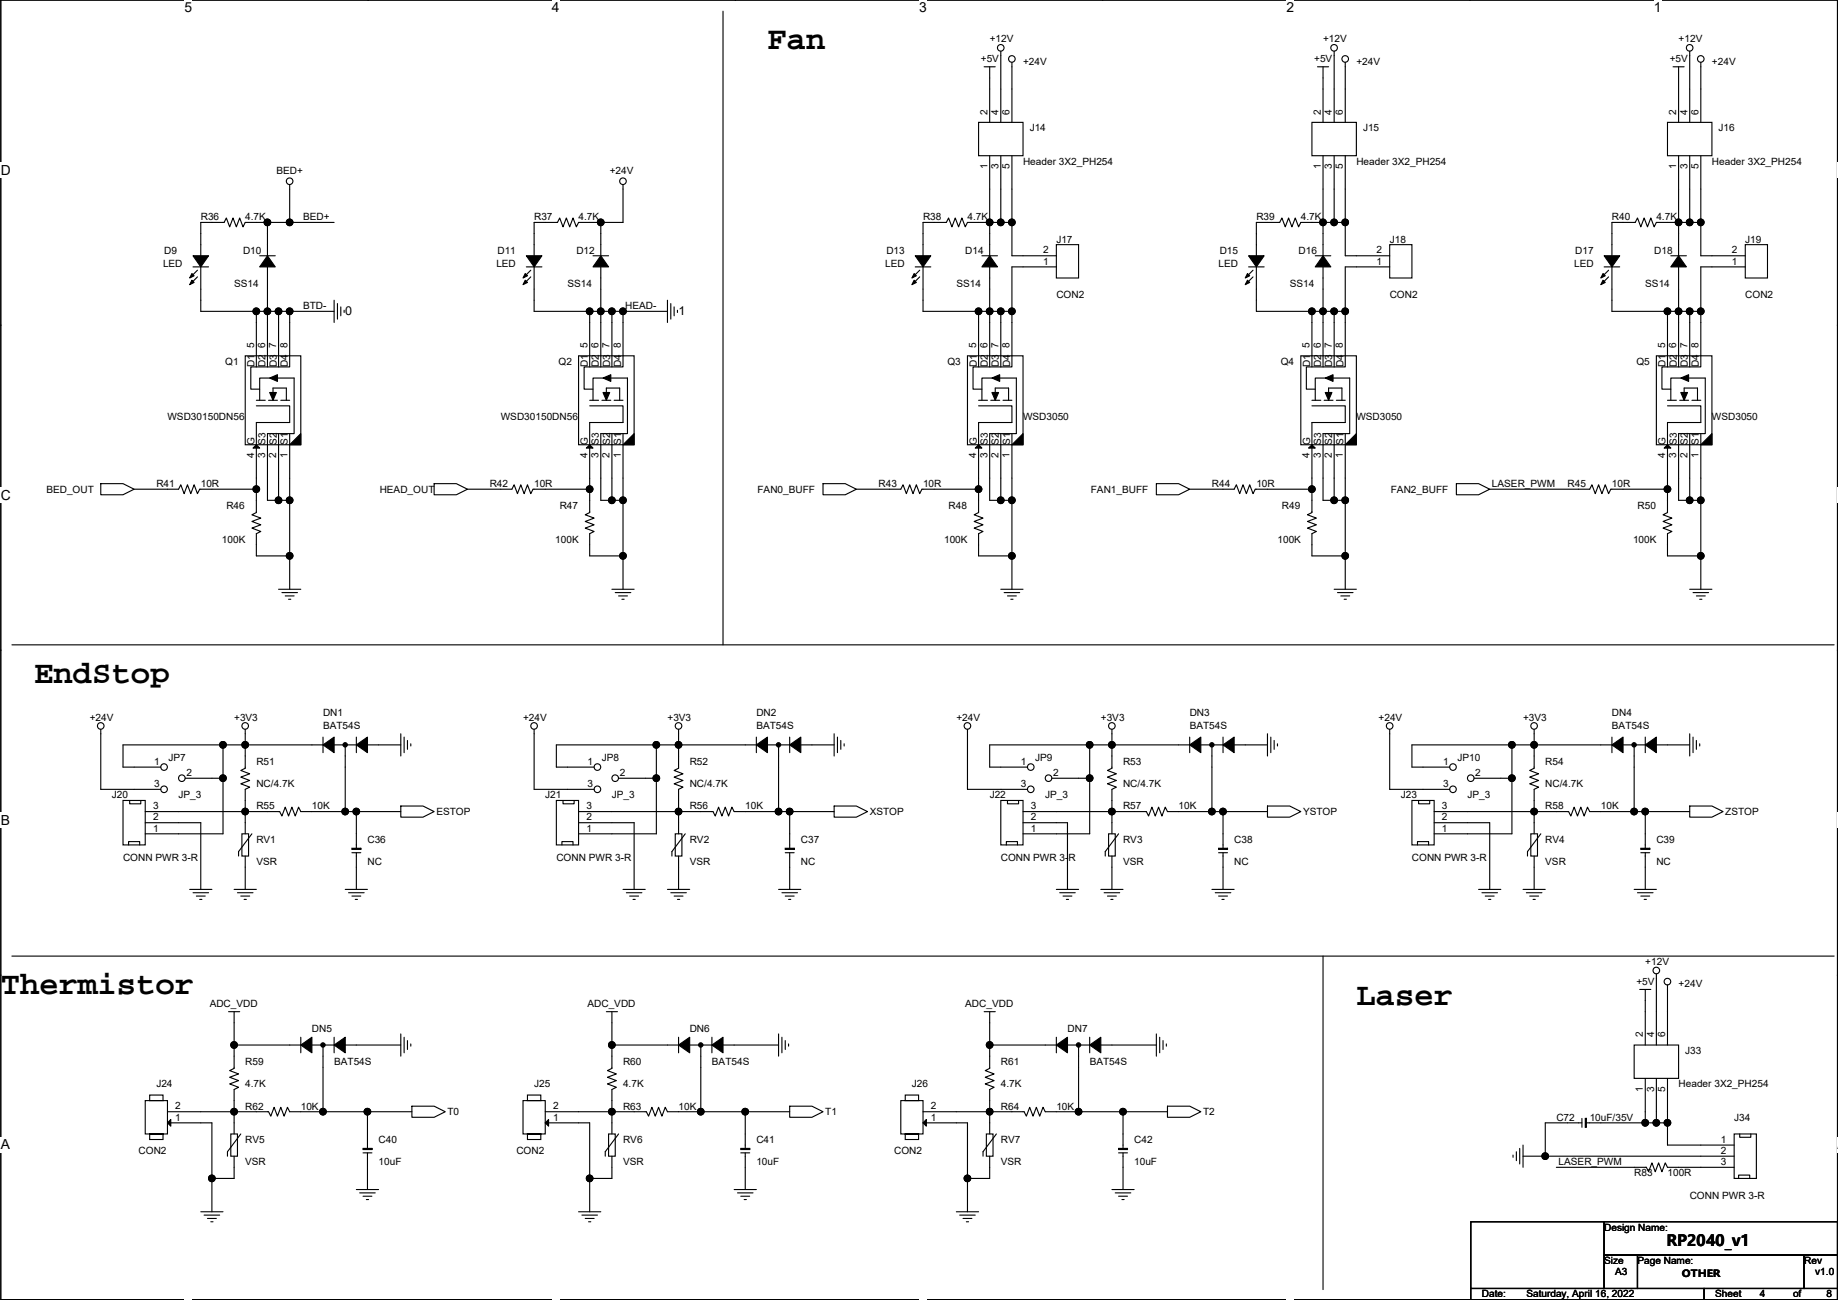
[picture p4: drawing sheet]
<svg xmlns="http://www.w3.org/2000/svg" width="420mm" height="297mm" viewBox="0 0 420 297" stroke-linecap="round" stroke-linejoin="round" font-family="sans-serif">
<path d="M.2 0h419.8v296.9h-419.8z" fill="none" stroke="#000" stroke-width=".25"/>
<g fill="#fff">
<path d="M42.2 0h1.7v3.5h-1.7z"/>
<path d="M42.2 296.9l1.7 .1z"/>
</g>
<path d="M84.1 0h.1M84.1 296.9h.1" fill="none" stroke="#000" stroke-width=".25"/>
<g fill="#fff">
<path d="M126.1 0h1.8v3.5h-1.8z"/>
<path d="M126.1 296.9l1.8 .1z"/>
</g>
<path d="M168.1 0h.1M168.1 296.9h.1" fill="none" stroke="#000" stroke-width=".25"/>
<g fill="#fff">
<path d="M210.1 0h1.7v3.5h-1.7z"/>
<path d="M210.1 296.9l1.7 .1z"/>
</g>
<path d="M252.1 0h.1M252.1 296.9h.1" fill="none" stroke="#000" stroke-width=".25"/>
<g fill="#fff">
<path d="M294.1 0h1.7v3.5h-1.7z"/>
<path d="M294.1 296.9l1.7 .1z"/>
</g>
<path d="M336.1 0h.1M336.1 296.9h.1" fill="none" stroke="#000" stroke-width=".25"/>
<g fill="#fff">
<path d="M378 0h1.8v3.5h-1.8z"/>
<path d="M378 296.9l1.8 .1z"/>
<path d="M.2 37.1h2.3v3.5h-2.3z"/>
<path d="M420 37.1h.2v3.5h-.2z"/>
<path d="M.2 111.4h2.3v3.5h-2.3z"/>
<path d="M420 111.4h.2v3.5h-.2z"/>
</g>
<path d="M.2 74.3h.1M420 74.3h.1" fill="none" stroke="#000" stroke-width=".25"/>
<g fill="#fff">
<path d="M.2 185.6h2.1v3.5h-2.1z"/>
<path d="M420 185.6h.2v3.5h-.2z"/>
</g>
<path d="M.2 148.5h.1M420 148.5h.1" fill="none" stroke="#000" stroke-width=".25"/>
<g fill="#fff">
<path d="M.2 259.8h2.1v3.5h-2.1z"/>
<path d="M420 259.8h.2v3.5h-.2z"/>
</g>
<g fill="none" stroke="#000" stroke-width=".25">
<path d="M165.3 2.6v144.7M225 15.3h2.5M226.2 15.3v2.5M228.8 11.7v1M231.3 14.2v1.1M301.2 15.3h2.5M302.4 15.3v2.5M305 11.7v1M307.5 14.2v1.1M382.4 15.3h2.6M383.7 15.3v2.5M386.3 11.7v1"/>
<path d="M388.8 14.2v1.1M299.9 28h10.2v7.6h-10.2zM302.4 35.6v7.6M302.4 20.3v7.7M305 35.6v7.6M305 20.3v7.7M307.5 35.6v7.6M307.5 20.3v7.7M59.4 58.4h3.5M61.1 53.4v5M66.2 42.2v1M142.4 42.2v1"/>
<path d="M211 53.4v5M300.7 58.4h3.5M302.4 53.4v5M310.1 58.4h7.6M317.7 55.9h5.1v7.6h-5.1zM58.6 73.7v10.1M61.1 73.7v10.1M61.1 61v5.1M63.7 73.7v10.1M66.2 73.7v10.1h-8.9v5.1h2.1M76.4 68.6v5.1M77.1 69.4v3.5"/>
<path d="M77.9 70.1v2.1M78.7 70.9v.5M152.6 68.6v5.1M153.3 69.4v3.5M154.1 70.1v2.1M154.9 70.9v.5M209.2 61h3.6M210.2 61.7l-1.5 1.6M210.2 63.3l-1.5 1.5M211 61v7.6M299.9 73.7v10.1M302.4 73.7v10.1"/>
<path d="M302.4 61v5.1M305 73.7v10.1M307.5 73.7v10.1h-8.9v5.1h2.1M310.1 61h7.6M56.1 81.3h12.7v20.3h-12.7zM58.6 91.5h2M58.6 92.7h7.6v3.8h-7.6v12.7M59.4 91.5v-5.1h7.8v12.7h-6.1v10.1M61.4 91.5h2M62.4 91.5v-2.8h3.1v2.8M63.7 99.1v10.1M64.2 91.5h2"/>
<path d="M66.2 99.1v10.1M297.4 81.3h12.7v20.3h-12.7zM299.9 92.7h7.6v3.8h-7.6v12.7M299.9 91.5h2M300.7 91.5v-5.1h7.8v12.7h-6.1v10.1M302.7 91.5h2M303.7 91.5v-2.8h3.1v2.8M305 99.1v10.1M305.5 91.5h2M307.5 99.1v10.1M23 110.5h5.1l2.6 1.3-2.6 1.3h-5.1zM99.2 110.5h5.1l2.6 1.3-2.6 1.3h-5.1z"/>
<path d="M188.1 110.5h5.1l2.6 1.3-2.6 1.3h-5.1zM223.7 114.3v2.8l-1 .5 2 .8-2 .7 2 .8-2 .8 2 .7-1 .5v2.6M264.3 110.5h5.1l2.6 1.3-2.6 1.3h-5.1zM299.9 114.3v2.8l-1 .5 2 .8-2 .7 2 .8-2 .8 2 .7-1 .5v2.6M332.9 110.5h5.1l2.5 1.3-2.5 1.3h-5.1zM63.7 134.6h5.1M64.4 135.4h3.6M65.2 136.2h2M66 136.9h.5M139.9 134.6h5.1M140.6 135.4h3.6M141.4 136.2h2"/>
<path d="M142.2 136.9h.5M228.8 134.6h5.1M229.5 135.4h3.6M230.3 136.2h2M231.1 136.9h.5M305 134.6h5.1M305.7 135.4h3.6M306.5 136.2h2M307.3 136.9h.5M386.3 134.6h5M387 135.4h3.6M387.8 136.2h2"/>
<path d="M388.5 136.9h.6M2.7 147.3h416.6M23 166.6v1.1M56.1 166.6v1.1M91.6 167.7v5M92.4 168.4v3.6M93.1 169.2v2M93.9 169.9v.6M122.1 166.6v1.1M155.1 166.6v1.1M190.7 167.7v5M191.4 168.4v3.6"/>
<path d="M192.2 169.2v2M193 169.9v.6M221.2 166.6v1.1M254.2 166.6v1.1M269.4 170.2h2.6M272 168.4v3.6M274.5 170.2h5.1M277 170.2v5.1M279.6 168.4v3.6M282.1 170.2h2.6M289.7 167.7v5M290.5 168.4v3.6"/>
<path d="M291.3 169.2v2M292 169.9v.6M317.7 166.6v1.1M350.7 166.6v1.1M365.9 170.2h2.6M368.5 168.4v3.6M371 170.2h5.1M373.6 170.2v5.1M376.1 168.4v3.6M378.6 170.2h2.6M386.3 167.7v5M387 168.4v3.6"/>
<path d="M387.8 169.2v2M388.5 169.9v.6M61.1 185.4h2.8l.5 1.1 .8-2.1 .8 2.1 .7-2.1 .8 2.1 .8-2.1 .5 1h2.5M91.6 184.2h5.1l2.5 1.2-2.5 1.3h-5.1zM190.7 184.2h5.1l2.5 1.2-2.5 1.3h-5.1zM228.8 182.9h5.1v10.2h-5.1zM230 193.1v-.8h2.6v.8M230.3 182.9v.8h2.5v-.8M233.9 185.4h7.6M233.9 188h7.6M233.9 190.5h7.6M253.4 190.5h1.5v5.1h-1.5z"/>
<path d="M254.2 195.6v2.5M254.2 188v2.5M255.7 190.5l-3 4.1v1M278.6 194.8h2M279.6 194.8v3.3M279.6 190.5v3.3M289.7 184.2h5.1l2.6 1.2-2.6 1.3h-5.1zM322.8 182.9h5v10.2h-5zM324 193.1v-.8h2.6v.8M324.3 182.9v.8h2.5v-.8M327.8 185.4h7.7M327.8 188h7.7"/>
<path d="M327.8 190.5h7.7M375.1 194.8h2M376.1 194.8v3.3M376.1 190.5v3.3M386.3 184.2h5l2.6 1.2-2.6 1.3h-5zM2.7 218.5h416.6M43.4 203.2h5M44.1 204h3.6M44.9 204.7h2M45.6 205.5h.6M53.5 203.2h5.1M54.3 204h3.5"/>
<path d="M55 204.7h2.1M55.8 205.5h.5M78.9 203.2h5.1M79.7 204h3.5M80.4 204.7h2.1M81.2 205.5h.5M142.4 203.2h5.1M143.2 204h3.5M143.9 204.7h2.1M144.7 205.5h.5M152.6 203.2h5.1M153.3 204h3.6"/>
<path d="M154.1 204.7h2M154.9 205.5h.5M178 203.2h5.1M178.7 204h3.6M179.5 204.7h2M180.3 205.5h.5M241.5 203.2h5.1M242.2 204h3.6M243 204.7h2M243.8 205.5h.5M251.6 203.2h5.1M252.4 204h3.6"/>
<path d="M253.2 204.7h2M253.9 205.5h.5M277 203.2h5.1M277.8 204h3.6M278.6 204.7h2M279.3 205.5h.5M302.4 218.5v76.2M338 203.2h5.1M338.8 204h3.5M339.5 204.7h2.1M340.3 205.5h.5M348.2 203.2h5"/>
<path d="M348.9 204h3.6M349.7 204.7h2M350.4 205.5h.6M373.6 203.2h5M374.3 204h3.6M375.1 204.7h2M375.8 205.5h.6M.2 222.7h.1M52.2 231.2h2.6M53.5 231.2v2.5M91.6 236.2v5.1M92.4 237v3.6"/>
<path d="M93.1 237.8v2M93.9 238.5v.5M138.6 231.2h2.5M139.9 231.2v2.5M178 236.2v5.1M178.7 237v3.6M179.5 237.8v2M180.3 238.5v.5M225 231.2h2.5M226.2 231.2v2.5M238.9 238.8h2.6M241.5 237v3.6"/>
<path d="M244 238.8h5.1M246.6 238.8v5.1M249.1 237v3.6M251.6 238.8h2.6M264.3 236.2v5.1M265.1 237v3.6M265.9 237.8v2M266.6 238.5v.5M373.6 238.8h10.1v7.6h-10.1zM374.8 226.1h2.6M376.1 226.1v2.5M376.1 231.2v7.6"/>
<path d="M378.6 222.5v1M378.6 231.2v7.6M381.2 225.1v1M381.2 231.2v7.6M420 222.7h.1M33.2 251.5h5.1v7.6h-5.1zM34.2 259.1h3.1v1.3h-3.1zM34.2 250.2h3.1v1.3h-3.1zM38.3 256.6h7.6M38.3 254h7.6M53.5 241.3v2.8l-1 .5 2 .8-2 .7 2 .8-2 .8 2 .7-1 .5v2.6M84 259.1v3.3"/>
<path d="M94.2 252.8h5l2.6 1.2-2.6 1.3h-5zM139.1 259.1h1.5v5.1h-1.5zM139.9 256.6v2.5M139.9 241.3v2.8l-1 .5 2 .8-2 .7 2 .8-2 .8 2 .7-1 .5v2.6M141.4 259.1l-3 4.1v1M180.5 252.8h5.1l2.5 1.2-2.5 1.3h-5.1zM266.9 252.8h5.1l2.5 1.2-2.5 1.3h-5.1zM376.1 246.4v7.6M378.6 246.4v7.6M381.2 246.4v7.6M45.9 276.9h5.1M46.7 277.6h3.5"/>
<path d="M47.4 278.4h2.1M48.2 279.2h.5M81.5 271.8h5M82.2 272.6h3.6M83 273.3h2M83 263.4h2M83.7 274.1h.6M84 263.4v3.3M132.3 276.9h5M133 277.6h3.6M133.8 278.4h2M134.5 279.2h.6"/>
<path d="M139.9 264.2v2.5M167.8 271.8h5.1M168.6 272.6h3.5M169.3 273.3h2.1M170.1 274.1h.5M218.6 276.9h5.1M219.4 277.6h3.5M220.1 278.4h2.1M220.9 279.2h.5M254.2 271.8h5.1M254.9 272.6h3.6M255.7 273.3h2"/>
<path d="M256.5 274.1h.5M336.2 279.2h30.5v15.2h-30.5zM345.9 263.9v.5M346.6 263.2v2M347.4 262.4v3.6M348.2 261.6v5.1M366.7 279.2h53.3v7.6h-53.3zM373.6 266.7h2.8l.5 1 .7-2 .8 2 .7-2 .8 2 .8-2 .5 1h2.5M336.2 294.4h53.4v2.5h-53.4zM366.7 286.8h7.6v7.6h-7.6zM374.3 286.8h38.1v7.6h-38.1zM389.6 294.4h30.4v2.5h-30.4z"/>
<path d="M412.4 286.8h7.6v7.6h-7.6z"/>
<circle cx="228.8" cy="10.9" r=".76"/>
<circle cx="231.3" cy="13.5" r=".76"/>
<circle cx="305" cy="10.9" r=".76"/>
<circle cx="307.5" cy="13.5" r=".76"/>
<circle cx="386.2" cy="10.9" r=".76"/>
<circle cx="388.8" cy="13.5" r=".76"/>
<circle cx="66.2" cy="41.4" r=".76"/>
<circle cx="142.4" cy="41.4" r=".76"/>
<circle cx="23" cy="165.9" r=".76"/>
<circle cx="56" cy="165.9" r=".76"/>
<circle cx="122.1" cy="165.9" r=".76"/>
<circle cx="155.1" cy="165.9" r=".76"/>
<circle cx="221.1" cy="165.9" r=".76"/>
<circle cx="254.2" cy="165.9" r=".76"/>
<circle cx="317.7" cy="165.9" r=".76"/>
<circle cx="350.7" cy="165.9" r=".76"/>
<circle cx="378.6" cy="221.7" r=".76"/>
<circle cx="381.2" cy="224.3" r=".76"/>
</g>
<g fill="#000" stroke="#000" stroke-width=".25">
<path d="M57.8 102.4l.8-.8 .8 .8zM299.1 102.4l.8-.8 .8 .8zM38.3 256.6l.7-.8v1.5z"/>
<path d="M61.1 58.4l1.8 2.6h-3.5z" fill-rule="evenodd"/>
<path d="M302.4 58.4l1.8 2.6h-3.5z" fill-rule="evenodd"/>
<path d="M209 64l.5 .5-1 .5z" fill-rule="evenodd"/>
<path d="M209 62.5l.5 .5-1 .5z" fill-rule="evenodd"/>
<path d="M209.2 58.4h3.6l-1.8 2.6z" fill-rule="evenodd"/>
<path d="M61.6 86.4l1.8-.8v1.5z" fill-rule="evenodd"/>
<path d="M61.6 89.7h1.6l-.8 1.8z" fill-rule="evenodd"/>
<path d="M302.9 86.4l1.8-.8v1.5z" fill-rule="evenodd"/>
<path d="M302.9 89.7h1.6l-.8 1.8z" fill-rule="evenodd"/>
<path d="M66.2 101.6l2.6-2.5v2.5z" fill-rule="evenodd"/>
<path d="M307.5 101.6l2.6-2.5v2.5z" fill-rule="evenodd"/>
<path d="M272 170.2l2.5-1.8v3.6z" fill-rule="evenodd"/>
<path d="M279.6 170.2l2.5-1.8v3.6z" fill-rule="evenodd"/>
<path d="M368.5 170.2l2.5-1.8v3.6z" fill-rule="evenodd"/>
<path d="M376.1 170.2l2.5-1.8v3.6z" fill-rule="evenodd"/>
<path d="M278.6 193.8v.3h2v-.3z" fill-rule="evenodd"/>
<path d="M375.1 193.8v.3h2v-.3z" fill-rule="evenodd"/>
<path d="M241.5 238.8l2.5-1.8v3.6z" fill-rule="evenodd"/>
<path d="M249.1 238.8l2.5-1.8v3.6z" fill-rule="evenodd"/>
<path d="M83 262.4v.3h2v-.3z" fill-rule="evenodd"/>
<circle cx="277" cy="170.2" r=".5"/>
<circle cx="373.5" cy="170.2" r=".5"/>
<circle cx="246.5" cy="238.8" r=".5"/>
</g>
<circle cx="136.6" cy="175.3" r=".76" fill="#fff" stroke="#000" stroke-width=".25"/>
<path d="M129.7 175.3h6.1" fill="none" stroke="#000" stroke-width=".25"/>
<circle cx="140.6" cy="177.8" r=".76" fill="#fff" stroke="#000" stroke-width=".25"/>
<path d="M141.4 177.8h6.1" fill="none" stroke="#000" stroke-width=".25"/>
<circle cx="136.6" cy="180.3" r=".76" fill="#fff" stroke="#000" stroke-width=".25"/>
<g fill="none" stroke="#000" stroke-width=".25">
<path d="M122.1 53.4v5M233.9 58.4h7.6M241.5 55.9h5.1v7.6h-5.1zM368.5 53.4v5M120.3 61h3.6M121.3 61.7l-1.5 1.6M121.3 63.3l-1.5 1.5M122.1 61v7.6M233.9 61h7.6M366.7 61h3.6M367.7 61.7l-1.5 1.6M367.7 63.3l-1.5 1.5"/>
<path d="M368.5 61v7.6M129.7 180.4h6.1M355.8 185.4h2.8l.5 1.1 .7-2.1 .8 2.1 .8-2.1 .7 2.1 .8-2.1 .5 1h2.5M170.4 259.1v3.3M225.5 259.1h1.5v5.1h-1.5zM226.2 256.6v2.5M226.2 241.3v2.8l-1 .5 2.1 .8-2.1 .7 2.1 .8-2.1 .8 2.1 .7-1.1 .5v2.6M227.8 259.1l-3.1 4.1v1M169.3 263.4h2.1M170.4 263.4v3.3M226.2 264.2v2.5"/>
</g>
<g fill="#000" stroke="#000" stroke-width=".25">
<path d="M120.1 64l.5 .5-1 .5z" fill-rule="evenodd"/>
<path d="M120.1 62.5l.5 .5-1 .5z" fill-rule="evenodd"/>
<path d="M120.3 58.4h3.6l-1.8 2.6z" fill-rule="evenodd"/>
<path d="M366.4 64l.6 .5-1.1 .5z" fill-rule="evenodd"/>
<path d="M366.4 62.5l.6 .5-1.1 .5z" fill-rule="evenodd"/>
<path d="M366.7 58.4h3.6l-1.8 2.6z" fill-rule="evenodd"/>
<path d="M169.3 262.4v.3h2.1v-.3z" fill-rule="evenodd"/>
</g>
<circle cx="37.5" cy="175.3" r=".76" fill="#fff" stroke="#000" stroke-width=".25"/>
<path d="M30.7 175.3h6.1" fill="none" stroke="#000" stroke-width=".25"/>
<circle cx="41.6" cy="177.8" r=".76" fill="#fff" stroke="#000" stroke-width=".25"/>
<path d="M42.3 177.8h6.1" fill="none" stroke="#000" stroke-width=".25"/>
<circle cx="37.5" cy="180.3" r=".76" fill="#fff" stroke="#000" stroke-width=".25"/>
<g fill="none" stroke="#000" stroke-width=".25">
<path d="M223.7 28h10.2v7.6h-10.2zM226.2 35.6v7.6M226.2 20.3v7.7M228.8 35.6v7.6M228.8 20.3v7.7M231.3 35.6v7.6M231.3 20.3v7.7M48.4 50.8h2.8l.5-1 .8 2 .8-2 .7 2 .8-2 .8 2 .5-1h2.5M135.6 58.4h3.5M137.3 53.4v5M213.5 50.8h2.8l.5-1 .8 2 .8-2 .7 2 .8-2 .8 2 .5-1h2.5M224.5 58.4h3.5"/>
<path d="M226.2 53.4v5M289.7 50.8h2.8l.5-1 .8 2 .8-2 .7 2 .8-2 .8 2 .5-1h2.5M381.9 58.4h3.6M383.7 53.4v5M134.8 73.7v10.1M137.3 61v5.1M137.3 73.7v10.1M139.9 73.7v10.1M142.4 73.7v10.1h-8.9v5.1h2.1M226.2 61v5.1M381.2 73.7v10.1M383.7 61v5.1"/>
<path d="M383.7 73.7v10.1M386.3 73.7v10.1M388.8 73.7v10.1h-8.9v5.1h2M132.3 81.3h12.7v20.3h-12.7zM134.8 92.7h7.6v3.8h-7.6v12.7M134.8 91.5h2M135.6 91.5v-5.1h7.8v12.7h-6.1v10.1M137.6 91.5h2M138.6 91.5v-2.8h3.1v2.8M139.9 99.1v10.1M140.4 91.5h2M142.4 99.1v10.1"/>
<path d="M378.6 81.3h12.7v20.3h-12.7zM381.2 92.7h7.6v3.8h-7.6v12.7M381.2 91.5h2M381.9 91.5v-5.1h7.9v12.7h-6.1v10.1M384 91.5h2M385 91.5v-2.8h3v2.8M386.3 99.1v10.1M386.8 91.5h2M388.8 99.1v10.1M38.3 111.8h2.5l.5-1 .8 2 .8-2 .7 2 .8-2 .7 2 .5-1h2.8M134.8 114.3v2.8l-1 .5 2 .8-2 .7 2 .8-2 .8 2 .7-1 .5v2.6M279.6 111.8h2.5l.5-1 .8 2 .8-2 .7 2 .8-2 .7 2 .5-1h2.8"/>
<path d="M381.2 114.3v2.8l-1 .5 2 .8-2 .7 2 .8-2 .8 2 .7-1 .5v2.6M56.1 172.7v2.8l-1.1 .5 2.1 .8-2.1 .8 2.1 .7-2.1 .8 2.1 .8-1 .5v2.5M155.1 172.7v2.8l-1 .5 2 .8-2 .8 2 .7-2 .8 2 .8-1 .5v2.5M30.7 180.4h6.1M154.4 190.5h1.5v5.1h-1.5zM155.1 195.6v2.5M155.1 188v2.5M156.6 190.5l-3 4.1v1M259.3 185.4h2.8l.5 1.1 .7-2.1 .8 2.1 .7-2.1 .8 2.1 .8-2.1 .5 1h2.5M58.6 254h2.8l.5 1 .8-2 .7 2 .8-2 .7 2 .8-2 .5 1h2.6M119.6 251.5h5v7.6h-5zM120.6 259.1h3v1.3h-3z"/>
<path d="M120.6 250.2h3v1.3h-3zM124.6 256.6h7.7M124.6 254h7.7M205.9 251.5h5.1v7.6h-5.1zM206.9 259.1h3.1v1.3h-3.1zM206.9 250.2h3.1v1.3h-3.1zM211 256.6h7.6M211 254h7.6M256.7 259.1v3.3M358.3 256.6h3.3M361.6 255.5v2.1M362.6 256.6h3.3"/>
<path d="M255.7 263.4h2M256.7 263.4v3.3"/>
</g>
<g fill="#000" stroke="#000" stroke-width=".25">
<path d="M134 102.4l.8-.8 .8 .8zM380.4 102.4l.8-.8 .7 .8zM124.6 256.6l.8-.8v1.5zM211 256.6l.8-.8v1.5z"/>
<path d="M137.3 58.4l1.8 2.6h-3.5z" fill-rule="evenodd"/>
<path d="M226.2 58.4l1.8 2.6h-3.5z" fill-rule="evenodd"/>
<path d="M383.7 58.4l1.8 2.6h-3.6z" fill-rule="evenodd"/>
<path d="M137.8 86.4l1.8-.8v1.5z" fill-rule="evenodd"/>
<path d="M137.8 89.7h1.6l-.8 1.8z" fill-rule="evenodd"/>
<path d="M384.2 86.4l1.8-.8v1.5z" fill-rule="evenodd"/>
<path d="M384.2 89.7h1.6l-.8 1.8z" fill-rule="evenodd"/>
<path d="M142.4 101.6l2.6-2.5v2.5z" fill-rule="evenodd"/>
<path d="M388.8 101.6l2.5-2.5v2.5z" fill-rule="evenodd"/>
<path d="M362.4 255.5v2.1h.2v-2.1z" fill-rule="evenodd"/>
<path d="M255.7 262.4v.3h2v-.3z" fill-rule="evenodd"/>
</g>
<circle cx="332.1" cy="175.3" r=".76" fill="#fff" stroke="#000" stroke-width=".25"/>
<path d="M325.3 175.3h6.1" fill="none" stroke="#000" stroke-width=".25"/>
<circle cx="336.2" cy="177.8" r=".76" fill="#fff" stroke="#000" stroke-width=".25"/>
<path d="M337 177.8h6.1" fill="none" stroke="#000" stroke-width=".25"/>
<circle cx="332.1" cy="180.3" r=".76" fill="#fff" stroke="#000" stroke-width=".25"/>
<g fill="none" stroke="#000" stroke-width=".25">
<path d="M381.2 28h10.1v7.6h-10.1zM383.7 35.6v7.6M383.7 20.3v7.7M386.3 35.6v7.6M386.3 20.3v7.7M388.8 35.6v7.6M388.8 20.3v7.7M391.3 58.4h7.7M399 55.9h5v7.6h-5zM391.3 61h7.7M170.4 170.2h2.5M172.9 168.4v3.6"/>
<path d="M175.4 170.2h5.1M178 170.2v5.1M180.5 168.4v3.6M183.1 170.2h2.5M55.3 190.5h1.5v5.1h-1.5zM56.1 195.6v2.5M56.1 188v2.5M57.6 190.5l-3.1 4.1v1M127.2 182.9h5.1v10.2h-5.1zM128.4 193.1v-.8h2.6v.8M128.7 182.9v.8h2.5v-.8M132.3 185.4h7.6"/>
<path d="M132.3 188h7.6M132.3 190.5h7.6M179.5 194.8h2M180.5 190.5v3.3M180.5 194.8v3.3M325.3 180.4h6.1M66.2 238.8h2.6M68.8 237v3.6M71.3 238.8h5.1M73.8 238.8v5.1M76.4 237v3.6M78.9 238.8h2.6"/>
<path d="M145 254h2.8l.5 1 .7-2 .8 2 .7-2 .8 2 .8-2 .5 1h2.5"/>
</g>
<g fill="#000" stroke="#000" stroke-width=".25">
<path d="M172.9 170.2l2.5-1.8v3.6z" fill-rule="evenodd"/>
<path d="M180.5 170.2l2.6-1.8v3.6z" fill-rule="evenodd"/>
<path d="M179.5 193.8v.3h2v-.3z" fill-rule="evenodd"/>
<path d="M68.8 238.8l2.5-1.8v3.6z" fill-rule="evenodd"/>
<path d="M76.4 238.8l2.5-1.8v3.6z" fill-rule="evenodd"/>
<circle cx="178" cy="170.2" r=".5"/>
<circle cx="73.8" cy="238.8" r=".5"/>
</g>
<circle cx="235.6" cy="175.3" r=".76" fill="#fff" stroke="#000" stroke-width=".25"/>
<path d="M228.8 175.3h6.1" fill="none" stroke="#000" stroke-width=".25"/>
<circle cx="239.7" cy="177.8" r=".76" fill="#fff" stroke="#000" stroke-width=".25"/>
<path d="M240.5 177.8h6.1" fill="none" stroke="#000" stroke-width=".25"/>
<circle cx="235.6" cy="180.3" r=".76" fill="#fff" stroke="#000" stroke-width=".25"/>
<g fill="none" stroke="#000" stroke-width=".25">
<path d="M226.2 17.8v2.5M228.8 12.7v7.6M231.3 15.3v5M302.4 17.8v2.5M305 12.7v7.6M307.5 15.3v5M383.7 17.8v2.5M386.3 12.7v7.6M388.8 15.3v5M48.4 50.8h-2.5v7.6M58.6 50.8h2.5M61.1 50.8h5.1"/>
<path d="M61.1 50.8v2.6M66.2 50.8h10.2M66.2 43.2v7.6M137.3 50.8h-5l-.5 1-.8-2-.8 2-.7-2-.8 2-.8-2-.5 1h-5.3v2.6M137.3 50.8v2.6M142.4 43.2v7.6h-5.1M213.5 50.8h-2.5v2.6M223.7 50.8h2.5M226.2 50.8v2.6M226.2 43.2v7.6M226.2 50.8h2.6M228.8 43.2v7.6"/>
<path d="M228.8 50.8h2.5M231.3 50.8v7.6h2.6M231.3 43.2v7.6M289.7 50.8h-2.5v7.6M299.9 50.8h2.5M302.4 43.2v7.6M302.4 50.8v2.6M302.4 50.8h2.6M305 43.2v7.6M305 50.8h2.5M307.5 43.2v7.6M307.5 50.8v7.6h2.6"/>
<path d="M383.7 43.2v7.6M383.7 50.8h2.6M383.7 50.8h-5.1l-.5 1-.7-2-.8 2-.8-2-.7 2-.8-2-.5 1h-5.3v2.6M383.7 50.8v2.6M386.3 43.2v7.6M386.3 50.8h2.5M388.8 43.2v7.6M388.8 50.8v7.6h2.5M44.1 61h3.6M45.1 61.7l-1.5 1.6M45.1 63.3l-1.5 1.5M45.9 61v10.1h12.7"/>
<path d="M58.6 71.1h2.5M58.6 71.1v2.6M61.1 71.1h2.6M61.1 66.1v5M61.1 71.1v2.6M63.7 71.1h2.5M63.7 71.1v2.6M66.2 71.1v2.6M66.2 71.1h10.2M122.1 68.6v2.5h12.7M134.8 71.1v2.6M134.8 71.1h2.5"/>
<path d="M137.3 71.1h2.6M137.3 66.1v5M137.3 71.1v2.6M139.9 71.1v2.6M139.9 71.1h2.5M142.4 71.1v2.6M142.4 71.1h10.2M211 68.6v2.5h12.7M223.7 71.1v12.7M223.7 71.1h2.5M226.2 71.1v12.7M226.2 66.1v5"/>
<path d="M226.2 71.1h2.6M228.8 71.1v12.7M228.8 71.1h2.5M231.3 71.1v12.7h-8.9v5.1h2.1M233.9 61h-2.6v10.1M285.4 61h3.6M286.4 61.7l-1.5 1.6M286.4 63.3l-1.5 1.5M287.2 61v10.1h12.7M299.9 71.1v2.6M299.9 71.1h2.5M302.4 66.1v5"/>
<path d="M302.4 71.1v2.6M302.4 71.1h2.6M305 71.1v2.6M305 71.1h2.5M307.5 71.1v2.6M310.1 61h-2.6v10.1M368.5 68.6v2.5h12.7M381.2 71.1h2.5M381.2 71.1v2.6M383.7 71.1h2.6M383.7 66.1v5M383.7 71.1v2.6"/>
<path d="M386.3 71.1h2.5M386.3 71.1v2.6M388.8 71.1v2.6M391.3 61h-2.5v10.1M221.2 81.3h12.7v20.3h-12.7zM223.7 92.7h7.6v3.8h-7.6v15.3M223.7 91.5h2M224.5 91.5v-5.1h7.8v12.7h-6.1v15.2h2.6M226.5 91.5h2M227.5 91.5v-2.8h3.1v2.8M228.8 99.1v15.2M229.3 91.5h2"/>
<path d="M231.3 99.1v15.2M30.7 111.8h7.6M48.4 111.8h10.2M58.6 111.8v5.3l-1 .5 2 .8-2 .7 2 .8-2 .8 2 .7-1 .5v5.1h7.6M58.6 109.2v2.6M61.1 109.2v5.1h2.6M63.7 114.3h2.5M63.7 109.2v5.1M66.2 114.3v12.7M66.2 109.2v5.1M106.9 111.8h10.1l.5-1 .8 2 .8-2 .7 2 .8-2 .7 2 .5-1h13M134.8 111.8v2.5"/>
<path d="M134.8 109.2v2.6M137.3 109.2v5.1h2.6M139.9 114.3h2.5M139.9 109.2v5.1M142.4 114.3v12.7M142.4 109.2v5.1M195.8 111.8h10.1l.5-1 .8 2 .8-2 .7 2 .8-2 .7 2 .5-1h13M223.7 111.8v2.5M228.8 114.3h2.5M231.3 114.3v12.7M272 111.8h7.6M289.7 111.8h10.2"/>
<path d="M299.9 111.8v2.5M299.9 109.2v2.6M302.4 109.2v5.1h2.6M305 109.2v5.1M305 114.3h2.5M307.5 109.2v5.1M307.5 114.3v12.7M340.5 111.8h22.9l.5-1 .8 2 .7-2 .8 2 .8-2 .7 2 .5-1h13M381.2 109.2v2.6M381.2 111.8v2.5M383.7 109.2v5.1h2.6M386.3 109.2v5.1"/>
<path d="M386.3 114.3h2.5M388.8 109.2v5.1M388.8 114.3v12.7M66.2 127v7.6M134.8 124.5v2.5h7.6M142.4 127v7.6M223.7 124.5v2.5h7.6M231.3 127v7.6M299.9 124.5v2.5h7.6M307.5 127v7.6M381.2 124.5v2.5h7.6M388.8 127v7.6"/>
<path d="M23 167.7v12.7h7.7M48.4 177.8h2.6M51 170.2h5.1M51 177.8v12.7h-17.8M51 170.2h-22.9v5.1h2.6M51 170.2v7.6M56.1 167.7v2.5M56.1 170.2h17.7M56.1 170.2v2.5M73.8 168.4v3.6M76.4 170.2h5.1M78.9 170.2v15.2"/>
<path d="M81.5 168.4v3.6M84 170.2h7.6M122.1 167.7v12.7h7.6M147.5 177.8h2.5M150 170.2h-22.8v5.1h2.5M150 177.8v12.7h-10.1M155.1 167.7v2.5M155.1 170.2h-5.1v7.6M155.1 170.2v2.5M155.1 170.2h15.3M178 175.3v10.1M185.6 170.2h5.1"/>
<path d="M221.2 167.7v12.7h13.7M246.6 177.8h2.5M249.1 170.2h-22.9v5.1h2.6M249.1 177.8v12.7h-7.6M254.2 167.7v2.5M254.2 170.2v5.3l-1 .5 2 .8-2 .8 2 .7-2 .8 2 .8-1 .5v5M254.2 170.2h-5.1v7.6M254.2 170.2h15.2M277 175.3v10.1M284.7 170.2h5M317.7 167.7v12.7h7.6M343.1 177.8h2.5"/>
<path d="M345.6 177.8v12.7h-10.1M345.6 170.2h-22.8v5.1h2.5M350.7 170.2v5.3l-1 .5 2 .8-2 .8 2 .7-2 .8 2 .8-1 .5v5M350.7 170.2h-5.1v7.6M350.7 170.2h15.2M350.7 167.7v2.5M373.6 175.3v10.1M381.2 170.2h5.1M28.1 182.9h5.1v10.2h-5.1zM29.4 193.1v-.8h2.5v.8M29.6 182.9v.8h2.6v-.8M33.2 185.4h22.9"/>
<path d="M33.2 188h12.7v15.2M56.1 182.9v2.5M56.1 198.1v5.1M56.1 185.4h5M56.1 185.4v2.6M71.3 185.4h7.6M78.9 185.4h2.6M80.4 194.8h2.1M81.5 194.8v8.4M81.5 185.4v8.4M81.5 185.4h10.1M139.9 188h5.1v15.2"/>
<path d="M139.9 185.4h15.2M155.1 198.1v5.1M155.1 185.4h7.9l.5 1.1 .8-2.1 .7 2.1 .8-2.1 .7 2.1 .8-2.1 .5 1h10.2M155.1 182.9v2.5M155.1 185.4v2.6M178 185.4h2.5M180.5 198.1v5.1M180.5 185.4h10.2M180.5 185.4v5.1M241.5 185.4h12.7M241.5 188h2.5v15.2M254.2 185.4v2.6"/>
<path d="M254.2 185.4h5.1M254.2 198.1v5.1M269.4 185.4h7.6M277 185.4h2.6M279.6 185.4h10.1M279.6 185.4v5.1M279.6 198.1v5.1M335.5 185.4h15.2M335.5 188h5v15.2M349.9 190.5h1.6v5.1h-1.6zM350.7 195.6v7.6M350.7 185.4v5.1"/>
<path d="M350.7 185.4h5.1M352.2 190.5l-3 4.1v1M365.9 185.4h7.7M373.6 185.4h2.5M376.1 185.4v5.1M376.1 198.1v5.1M376.1 185.4h10.2M53.5 233.7v5.1M53.5 238.8v2.5M53.5 238.8h12.7M81.5 238.8h10.1M139.9 238.8h15.2"/>
<path d="M139.9 233.7v5.1M139.9 238.8v2.5M155.1 237v3.6M157.7 238.8h5M160.2 238.8v15.2M162.7 237v3.6M165.3 238.8h12.7M226.2 233.7v5.1M226.2 238.8v2.5M226.2 238.8h12.7M254.2 238.8h10.1M376.1 228.6v2.6"/>
<path d="M378.6 223.5v7.7M381.2 226.1v5.1M45.9 256.6h2.5v12.7M45.9 254h7.6M52.8 259.1h1.5v5.1h-1.5zM53.5 254h5.1M53.5 254v5.1M53.5 251.5v2.5M55 259.1l-3 4.1v1M68.8 254h5M73.8 254h10.2M73.8 243.9v10.1"/>
<path d="M84 254v5.1M84 254h10.2M132.3 254h7.6M132.3 256.6h2.5v12.7M139.9 254h5.1M139.9 251.5v2.5M139.9 254v2.6M155.1 254h5.1M160.2 254h10.2M170.4 254h10.1M170.4 254v5.1M218.6 254h7.6"/>
<path d="M218.6 256.6h2.6v12.7M226.2 251.5v2.5M226.2 254v2.6M226.2 254h7.9l.5 1 .8-2 .7 2 .8-2 .8 2 .7-2 .5 1h7.7M246.6 243.9v10.1M246.6 254h10.1M256.7 254h10.2M256.7 254v5.1M358.3 256.6h-5.1v7.6M365.9 256.6h10.2M376.1 254v2.6M376.1 256.6h2.5"/>
<path d="M378.6 254v2.6M378.6 256.6h2.6M381.2 254v2.6M381.2 256.6v5h15.2M396.4 259.1h5.1v10.2h-5.1zM397.7 259.1v.8h2.5v-.8M48.4 269.3v7.6M53.5 264.2v5.1h-5.1M84 266.7v5.1M134.8 269.3v7.6M139.9 266.7v2.6h-5.1M170.4 266.7v5.1"/>
<path d="M221.2 269.3v7.6M226.2 266.7v2.6h-5M256.7 266.7v5.1M348.2 264.2h5M353.2 264.2h43.2M355.8 266.7h17.8M383.7 266.7h12.7M397.4 269.3v-.8h2.6v.8"/>
</g>
<g fill="#000" stroke="#000" stroke-width=".25">
<path d="M222.9 102.4l.8-.8 .8 .8z"/>
<path d="M43.9 64l.5 .5-1 .5z" fill-rule="evenodd"/>
<path d="M43.9 62.5l.5 .5-1 .5z" fill-rule="evenodd"/>
<path d="M44.1 58.4h3.6l-1.8 2.6z" fill-rule="evenodd"/>
<path d="M285.2 64l.5 .5-1 .5z" fill-rule="evenodd"/>
<path d="M285.2 62.5l.5 .5-1 .5z" fill-rule="evenodd"/>
<path d="M285.4 58.4h3.6l-1.8 2.6z" fill-rule="evenodd"/>
<path d="M226.7 86.4l1.8-.8v1.5z" fill-rule="evenodd"/>
<path d="M226.7 89.7h1.6l-.8 1.8z" fill-rule="evenodd"/>
<path d="M231.3 101.6l2.6-2.5v2.5z" fill-rule="evenodd"/>
<path d="M73.8 170.2l2.6-1.8v3.6z" fill-rule="evenodd"/>
<path d="M81.5 170.2l2.5-1.8v3.6z" fill-rule="evenodd"/>
<path d="M80.4 193.8v.3h2.1v-.3z" fill-rule="evenodd"/>
<path d="M155.1 238.8l2.6-1.8v3.6z" fill-rule="evenodd"/>
<path d="M162.7 238.8l2.6-1.8v3.6z" fill-rule="evenodd"/>
<circle cx="61.1" cy="50.8" r=".76"/>
<circle cx="66.2" cy="50.8" r=".76"/>
<circle cx="137.3" cy="50.8" r=".76"/>
<circle cx="226.2" cy="50.8" r=".76"/>
<circle cx="228.8" cy="50.8" r=".76"/>
<circle cx="231.3" cy="50.8" r=".76"/>
<circle cx="302.4" cy="50.8" r=".76"/>
<circle cx="305" cy="50.8" r=".76"/>
<circle cx="307.5" cy="50.8" r=".76"/>
<circle cx="383.7" cy="50.8" r=".76"/>
<circle cx="386.2" cy="50.8" r=".76"/>
<circle cx="388.8" cy="50.8" r=".76"/>
<circle cx="58.6" cy="71.1" r=".76"/>
<circle cx="61.1" cy="71.1" r=".76"/>
<circle cx="63.7" cy="71.1" r=".76"/>
<circle cx="66.2" cy="71.1" r=".76"/>
<circle cx="134.8" cy="71.1" r=".76"/>
<circle cx="137.3" cy="71.1" r=".76"/>
<circle cx="139.9" cy="71.1" r=".76"/>
<circle cx="142.4" cy="71.1" r=".76"/>
<circle cx="223.7" cy="71.1" r=".76"/>
<circle cx="226.2" cy="71.1" r=".76"/>
<circle cx="228.8" cy="71.1" r=".76"/>
<circle cx="231.3" cy="71.1" r=".76"/>
<circle cx="299.9" cy="71.1" r=".76"/>
<circle cx="302.4" cy="71.1" r=".76"/>
<circle cx="305" cy="71.1" r=".76"/>
<circle cx="307.5" cy="71.1" r=".76"/>
<circle cx="381.2" cy="71.1" r=".76"/>
<circle cx="383.7" cy="71.1" r=".76"/>
<circle cx="386.2" cy="71.1" r=".76"/>
<circle cx="388.8" cy="71.1" r=".76"/>
<circle cx="58.6" cy="111.8" r=".76"/>
<circle cx="63.7" cy="114.3" r=".76"/>
<circle cx="66.2" cy="114.3" r=".76"/>
<circle cx="134.8" cy="111.8" r=".76"/>
<circle cx="139.9" cy="114.3" r=".76"/>
<circle cx="142.4" cy="114.3" r=".76"/>
<circle cx="223.7" cy="111.8" r=".76"/>
<circle cx="228.8" cy="114.3" r=".76"/>
<circle cx="231.3" cy="114.3" r=".76"/>
<circle cx="299.9" cy="111.8" r=".76"/>
<circle cx="305" cy="114.3" r=".76"/>
<circle cx="307.5" cy="114.3" r=".76"/>
<circle cx="381.2" cy="111.8" r=".76"/>
<circle cx="386.2" cy="114.3" r=".76"/>
<circle cx="388.8" cy="114.3" r=".76"/>
<circle cx="66.2" cy="127" r=".76"/>
<circle cx="142.4" cy="127" r=".76"/>
<circle cx="231.3" cy="127" r=".76"/>
<circle cx="307.5" cy="127" r=".76"/>
<circle cx="388.8" cy="127" r=".76"/>
<circle cx="51" cy="170.2" r=".76"/>
<circle cx="51" cy="177.8" r=".76"/>
<circle cx="56" cy="170.2" r=".76"/>
<circle cx="78.9" cy="170.2" r=".5"/>
<circle cx="150" cy="170.2" r=".76"/>
<circle cx="150" cy="177.8" r=".76"/>
<circle cx="155.1" cy="170.2" r=".76"/>
<circle cx="249.1" cy="170.2" r=".76"/>
<circle cx="249.1" cy="177.8" r=".76"/>
<circle cx="254.2" cy="170.2" r=".76"/>
<circle cx="345.6" cy="170.2" r=".76"/>
<circle cx="345.6" cy="177.8" r=".76"/>
<circle cx="350.7" cy="170.2" r=".76"/>
<circle cx="56" cy="185.4" r=".76"/>
<circle cx="78.9" cy="185.4" r=".76"/>
<circle cx="81.4" cy="185.4" r=".76"/>
<circle cx="155.1" cy="185.4" r=".76"/>
<circle cx="178" cy="185.4" r=".76"/>
<circle cx="180.5" cy="185.4" r=".76"/>
<circle cx="254.2" cy="185.4" r=".76"/>
<circle cx="277" cy="185.4" r=".76"/>
<circle cx="279.6" cy="185.4" r=".76"/>
<circle cx="350.7" cy="185.4" r=".76"/>
<circle cx="373.5" cy="185.4" r=".76"/>
<circle cx="376.1" cy="185.4" r=".76"/>
<circle cx="53.5" cy="238.8" r=".76"/>
<circle cx="139.9" cy="238.8" r=".76"/>
<circle cx="160.2" cy="238.8" r=".5"/>
<circle cx="226.2" cy="238.8" r=".76"/>
<circle cx="53.5" cy="254" r=".76"/>
<circle cx="73.8" cy="254" r=".76"/>
<circle cx="84" cy="254" r=".76"/>
<circle cx="139.9" cy="254" r=".76"/>
<circle cx="160.2" cy="254" r=".76"/>
<circle cx="170.3" cy="254" r=".76"/>
<circle cx="226.2" cy="254" r=".76"/>
<circle cx="246.5" cy="254" r=".76"/>
<circle cx="256.7" cy="254" r=".76"/>
<circle cx="376.1" cy="256.5" r=".76"/>
<circle cx="378.6" cy="256.5" r=".76"/>
<circle cx="381.2" cy="256.5" r=".76"/>
<circle cx="48.4" cy="269.2" r=".76"/>
<circle cx="134.8" cy="269.2" r=".76"/>
<circle cx="221.1" cy="269.2" r=".76"/>
<circle cx="353.2" cy="264.2" r=".76"/>
</g>
<g font-size="7.4">
<text x="175.4" y="11.2">Fan</text>
<text x="7.8" y="156">EndStop</text>
<text x=".2" y="227.1">Thermistor</text>
<text x="310.1" y="229.7">Laser</text>
</g>
<text font-size="3.6" x="380.9" y="284.7">RP2040_v1</text>
<g font-size="3.2">
<text x="42.2" y="2.8">5</text>
<text x="126.1" y="2.8">4</text>
<text x="210.1" y="2.8">3</text>
<text x="294.1" y="2.8">2</text>
<text x="378" y="2.8">1</text>
<text x=".2" y="39.9">D</text>
<text x=".2" y="114.2">C</text>
<text x=".2" y="188.4">B</text>
<text x=".2" y="262.6">A</text>
<text x="420" y="262.6">A</text>
</g>
<g font-size="2.8">
<text x="78.9" y="71.9">0</text>
<text x="155.1" y="71.9">1</text>
</g>
<g font-size="2.3">
<text x="226.2" y="9.7">+12V</text>
<text x="302.4" y="9.7">+12V</text>
<text x="383.7" y="9.7">+12V</text>
<text x="224.2" y="14.3">+5V</text>
<text x="233.9" y="14.8">+24V</text>
<text x="300.4" y="14.3">+5V</text>
<text x="310.1" y="14.8">+24V</text>
<text x="381.7" y="14.3">+5V</text>
<text x="391.3" y="14.8">+24V</text>
<text x="225.7" y="26.2" transform="rotate(-90 225.7 26.2)">2</text>
<text x="228.2" y="26.2" transform="rotate(-90 228.2 26.2)">4</text>
<text x="230.8" y="26.2" transform="rotate(-90 230.8 26.2)">6</text>
<text x="301.9" y="26.2" transform="rotate(-90 301.9 26.2)">2</text>
<text x="304.4" y="26.2" transform="rotate(-90 304.4 26.2)">4</text>
<text x="307" y="26.2" transform="rotate(-90 307 26.2)">6</text>
<text x="383.2" y="26.2" transform="rotate(-90 383.2 26.2)">2</text>
<text x="385.7" y="26.2" transform="rotate(-90 385.7 26.2)">4</text>
<text x="388.3" y="26.2" transform="rotate(-90 388.3 26.2)">6</text>
<text x="235.4" y="30">J14</text>
<text x="311.6" y="30">J15</text>
<text x="392.9" y="30">J16</text>
<text x="63.2" y="39.7">BED+</text>
<text x="139.4" y="39.7">+24V</text>
<text x="225.7" y="38.7" transform="rotate(-90 225.7 38.7)">1</text>
<text x="228.2" y="38.7" transform="rotate(-90 228.2 38.7)">3</text>
<text x="230.8" y="38.7" transform="rotate(-90 230.8 38.7)">5</text>
<text x="233.9" y="37.6">Header 3X2_PH254</text>
<text x="301.9" y="38.7" transform="rotate(-90 301.9 38.7)">1</text>
<text x="304.4" y="38.7" transform="rotate(-90 304.4 38.7)">3</text>
<text x="307" y="38.7" transform="rotate(-90 307 38.7)">5</text>
<text x="310.1" y="37.6">Header 3X2_PH254</text>
<text x="383.2" y="38.7" transform="rotate(-90 383.2 38.7)">1</text>
<text x="385.7" y="38.7" transform="rotate(-90 385.7 38.7)">3</text>
<text x="388.3" y="38.7" transform="rotate(-90 388.3 38.7)">5</text>
<text x="391.3" y="37.6">Header 3X2_PH254</text>
<text x="45.9" y="50.3">R36</text>
<text x="56.1" y="50.3">4.7K</text>
<text x="69.3" y="50.3">BED+</text>
<text x="122.1" y="50.3">R37</text>
<text x="132.3" y="50.3">4.7K</text>
<text x="211" y="50.3">R38</text>
<text x="221.2" y="50.3">4.7K</text>
<text x="287.2" y="50.3">R39</text>
<text x="297.4" y="50.3">4.7K</text>
<text x="368.5" y="50.3">R40</text>
<text x="378.6" y="50.3">4.7K</text>
<text x="37.5" y="58">D9</text>
<text x="55.6" y="58">D10</text>
<text x="113.7" y="58">D11</text>
<text x="131.8" y="58">D12</text>
<text x="202.6" y="58">D13</text>
<text x="220.7" y="58">D14</text>
<text x="238.4" y="57.9">2</text>
<text x="241.5" y="55.4">J17</text>
<text x="278.8" y="58">D15</text>
<text x="296.9" y="58">D16</text>
<text x="314.6" y="57.9">2</text>
<text x="317.7" y="55.4">J18</text>
<text x="360.1" y="58">D17</text>
<text x="378.1" y="58">D18</text>
<text x="395.9" y="57.9">2</text>
<text x="399" y="55.4">J19</text>
<text x="37.3" y="61">LED</text>
<text x="53.5" y="65.6">SS14</text>
<text x="113.5" y="61">LED</text>
<text x="129.7" y="65.6">SS14</text>
<text x="202.4" y="61">LED</text>
<text x="218.6" y="65.6">SS14</text>
<text x="238.4" y="60.5">1</text>
<text x="278.6" y="61">LED</text>
<text x="294.8" y="65.6">SS14</text>
<text x="314.6" y="60.5">1</text>
<text x="359.8" y="61">LED</text>
<text x="376.1" y="65.6">SS14</text>
<text x="395.9" y="60.5">1</text>
<text x="69.3" y="70.6">BTD-</text>
<text x="142.9" y="70.6">HEAD-</text>
<text x="241.5" y="68.1">CON2</text>
<text x="317.7" y="68.1">CON2</text>
<text x="399" y="68.1">CON2</text>
<text x="51.5" y="83.4">Q1</text>
<text x="58.1" y="79.5" transform="rotate(-90 58.1 79.5)">5</text>
<text x="58.2" y="83.8" transform="rotate(-90 58.2 83.8)">D1</text>
<text x="60.6" y="79.5" transform="rotate(-90 60.6 79.5)">6</text>
<text x="60.7" y="83.8" transform="rotate(-90 60.7 83.8)">D2</text>
<text x="63.2" y="79.5" transform="rotate(-90 63.2 79.5)">7</text>
<text x="63.3" y="83.8" transform="rotate(-90 63.3 83.8)">D3</text>
<text x="65.7" y="79.5" transform="rotate(-90 65.7 79.5)">8</text>
<text x="65.8" y="83.8" transform="rotate(-90 65.8 83.8)">D4</text>
<text x="127.7" y="83.4">Q2</text>
<text x="134.3" y="79.5" transform="rotate(-90 134.3 79.5)">5</text>
<text x="134.4" y="83.8" transform="rotate(-90 134.4 83.8)">D1</text>
<text x="136.8" y="79.5" transform="rotate(-90 136.8 79.5)">6</text>
<text x="136.9" y="83.8" transform="rotate(-90 136.9 83.8)">D2</text>
<text x="139.4" y="79.5" transform="rotate(-90 139.4 79.5)">7</text>
<text x="139.5" y="83.8" transform="rotate(-90 139.5 83.8)">D3</text>
<text x="141.9" y="79.5" transform="rotate(-90 141.9 79.5)">8</text>
<text x="142" y="83.8" transform="rotate(-90 142 83.8)">D4</text>
<text x="216.6" y="83.4">Q3</text>
<text x="223.2" y="79.5" transform="rotate(-90 223.2 79.5)">5</text>
<text x="223.3" y="83.8" transform="rotate(-90 223.3 83.8)">D1</text>
<text x="225.7" y="79.5" transform="rotate(-90 225.7 79.5)">6</text>
<text x="225.8" y="83.8" transform="rotate(-90 225.8 83.8)">D2</text>
<text x="228.2" y="79.5" transform="rotate(-90 228.2 79.5)">7</text>
<text x="228.4" y="83.8" transform="rotate(-90 228.4 83.8)">D3</text>
<text x="230.8" y="79.5" transform="rotate(-90 230.8 79.5)">8</text>
<text x="230.9" y="83.8" transform="rotate(-90 230.9 83.8)">D4</text>
<text x="292.8" y="83.4">Q4</text>
<text x="299.4" y="79.5" transform="rotate(-90 299.4 79.5)">5</text>
<text x="299.5" y="83.8" transform="rotate(-90 299.5 83.8)">D1</text>
<text x="301.9" y="79.5" transform="rotate(-90 301.9 79.5)">6</text>
<text x="302" y="83.8" transform="rotate(-90 302 83.8)">D2</text>
<text x="304.4" y="79.5" transform="rotate(-90 304.4 79.5)">7</text>
<text x="304.6" y="83.8" transform="rotate(-90 304.6 83.8)">D3</text>
<text x="307" y="79.5" transform="rotate(-90 307 79.5)">8</text>
<text x="307.1" y="83.8" transform="rotate(-90 307.1 83.8)">D4</text>
<text x="374.1" y="83.4">Q5</text>
<text x="380.6" y="79.5" transform="rotate(-90 380.6 79.5)">5</text>
<text x="380.8" y="83.8" transform="rotate(-90 380.8 83.8)">D1</text>
<text x="383.2" y="79.5" transform="rotate(-90 383.2 79.5)">6</text>
<text x="383.3" y="83.8" transform="rotate(-90 383.3 83.8)">D2</text>
<text x="385.7" y="79.5" transform="rotate(-90 385.7 79.5)">7</text>
<text x="385.8" y="83.8" transform="rotate(-90 385.8 83.8)">D3</text>
<text x="388.3" y="79.5" transform="rotate(-90 388.3 79.5)">8</text>
<text x="388.4" y="83.8" transform="rotate(-90 388.4 83.8)">D4</text>
<text x="38.3" y="96.1">WSD30150DN56</text>
<text x="58.2" y="101.6" transform="rotate(-90 58.2 101.6)">G</text>
<text x="60.7" y="101.6" transform="rotate(-90 60.7 101.6)">S3</text>
<text x="63.3" y="101.6" transform="rotate(-90 63.3 101.6)">S2</text>
<text x="65.8" y="101.6" transform="rotate(-90 65.8 101.6)">S1</text>
<text x="114.5" y="96.1">WSD30150DN56</text>
<text x="134.4" y="101.6" transform="rotate(-90 134.4 101.6)">G</text>
<text x="136.9" y="101.6" transform="rotate(-90 136.9 101.6)">S3</text>
<text x="139.5" y="101.6" transform="rotate(-90 139.5 101.6)">S2</text>
<text x="142" y="101.6" transform="rotate(-90 142 101.6)">S1</text>
<text x="223.3" y="101.6" transform="rotate(-90 223.3 101.6)">G</text>
<text x="225.8" y="101.6" transform="rotate(-90 225.8 101.6)">S3</text>
<text x="228.4" y="101.6" transform="rotate(-90 228.4 101.6)">S2</text>
<text x="230.9" y="101.6" transform="rotate(-90 230.9 101.6)">S1</text>
<text x="233.9" y="96.1">WSD3050</text>
<text x="299.5" y="101.6" transform="rotate(-90 299.5 101.6)">G</text>
<text x="302" y="101.6" transform="rotate(-90 302 101.6)">S3</text>
<text x="304.6" y="101.6" transform="rotate(-90 304.6 101.6)">S2</text>
<text x="307.1" y="101.6" transform="rotate(-90 307.1 101.6)">S1</text>
<text x="310.1" y="96.1">WSD3050</text>
<text x="380.8" y="101.6" transform="rotate(-90 380.8 101.6)">G</text>
<text x="383.3" y="101.6" transform="rotate(-90 383.3 101.6)">S3</text>
<text x="385.8" y="101.6" transform="rotate(-90 385.8 101.6)">S2</text>
<text x="388.4" y="101.6" transform="rotate(-90 388.4 101.6)">S1</text>
<text x="391.3" y="96.1">WSD3050</text>
<text x="58.1" y="104.7" transform="rotate(-90 58.1 104.7)">4</text>
<text x="60.6" y="104.7" transform="rotate(-90 60.6 104.7)">3</text>
<text x="63.2" y="104.7" transform="rotate(-90 63.2 104.7)">2</text>
<text x="65.7" y="104.7" transform="rotate(-90 65.7 104.7)">1</text>
<text x="134.3" y="104.7" transform="rotate(-90 134.3 104.7)">4</text>
<text x="136.8" y="104.7" transform="rotate(-90 136.8 104.7)">3</text>
<text x="139.4" y="104.7" transform="rotate(-90 139.4 104.7)">2</text>
<text x="141.9" y="104.7" transform="rotate(-90 141.9 104.7)">1</text>
<text x="223.2" y="104.7" transform="rotate(-90 223.2 104.7)">4</text>
<text x="225.7" y="104.7" transform="rotate(-90 225.7 104.7)">3</text>
<text x="228.2" y="104.7" transform="rotate(-90 228.2 104.7)">2</text>
<text x="230.8" y="104.7" transform="rotate(-90 230.8 104.7)">1</text>
<text x="299.4" y="104.7" transform="rotate(-90 299.4 104.7)">4</text>
<text x="301.9" y="104.7" transform="rotate(-90 301.9 104.7)">3</text>
<text x="304.4" y="104.7" transform="rotate(-90 304.4 104.7)">2</text>
<text x="307" y="104.7" transform="rotate(-90 307 104.7)">1</text>
<text x="380.6" y="104.7" transform="rotate(-90 380.6 104.7)">4</text>
<text x="383.2" y="104.7" transform="rotate(-90 383.2 104.7)">3</text>
<text x="385.7" y="104.7" transform="rotate(-90 385.7 104.7)">2</text>
<text x="388.3" y="104.7" transform="rotate(-90 388.3 104.7)">1</text>
<text x="10.6" y="112.6">BED_OUT</text>
<text x="35.7" y="111.3">R41</text>
<text x="45.9" y="111.3">10R</text>
<text x="86.8" y="112.6">HEAD_OUT</text>
<text x="111.9" y="111.3">R42</text>
<text x="122.1" y="111.3">10R</text>
<text x="173.2" y="112.6">FAN0_BUFF</text>
<text x="200.8" y="111.3">R43</text>
<text x="211" y="111.3">10R</text>
<text x="249.4" y="112.6">FAN1_BUFF</text>
<text x="277" y="111.3">R44</text>
<text x="287.2" y="111.3">10R</text>
<text x="317.9" y="112.6">FAN2_BUFF</text>
<text x="341" y="111.2">LASER_PWM</text>
<text x="358.3" y="111.3">R45</text>
<text x="368.5" y="111.3">10R</text>
<text x="51.7" y="116.4">R46</text>
<text x="127.9" y="116.4">R47</text>
<text x="216.8" y="116.4">R48</text>
<text x="293" y="116.4">R49</text>
<text x="374.3" y="116.4">R50</text>
<text x="50.7" y="124">100K</text>
<text x="126.9" y="124">100K</text>
<text x="215.8" y="124">100K</text>
<text x="292" y="124">100K</text>
<text x="373.3" y="124">100K</text>
<text x="20.5" y="164.6">+24V</text>
<text x="53.5" y="164.6">+3V3</text>
<text x="73.8" y="163.6">DN1</text>
<text x="73.8" y="166.7">BAT54S</text>
<text x="119.6" y="164.6">+24V</text>
<text x="152.6" y="164.6">+3V3</text>
<text x="172.9" y="163.6">DN2</text>
<text x="172.9" y="166.7">BAT54S</text>
<text x="218.6" y="164.6">+24V</text>
<text x="251.6" y="164.6">+3V3</text>
<text x="272" y="163.6">DN3</text>
<text x="272" y="166.7">BAT54S</text>
<text x="315.1" y="164.6">+24V</text>
<text x="348.2" y="164.6">+3V3</text>
<text x="368.5" y="163.6">DN4</text>
<text x="368.5" y="166.7">BAT54S</text>
<text x="38.5" y="173.8">JP7</text>
<text x="137.6" y="173.8">JP8</text>
<text x="236.7" y="173.8">JP9</text>
<text x="333.2" y="173.8">JP10</text>
<text x="35.2" y="174.8">1</text>
<text x="35.2" y="179.8">3</text>
<text x="42.6" y="177.3">2</text>
<text x="58.6" y="174.8">R51</text>
<text x="58.6" y="179.9">NC/4.7K</text>
<text x="134.3" y="174.8">1</text>
<text x="134.3" y="179.8">3</text>
<text x="141.7" y="177.3">2</text>
<text x="157.7" y="174.8">R52</text>
<text x="157.7" y="179.9">NC/4.7K</text>
<text x="233.4" y="174.8">1</text>
<text x="233.4" y="179.8">3</text>
<text x="240.7" y="177.3">2</text>
<text x="256.7" y="174.8">R53</text>
<text x="256.7" y="179.9">NC/4.7K</text>
<text x="329.9" y="174.8">1</text>
<text x="329.9" y="179.8">3</text>
<text x="337.2" y="177.3">2</text>
<text x="353.2" y="174.8">R54</text>
<text x="353.2" y="179.9">NC/4.7K</text>
<text x="25.6" y="182.4">J20</text>
<text x="35" y="184.9">3</text>
<text x="40.8" y="182.4">JP_3</text>
<text x="58.6" y="185">R55</text>
<text x="71.3" y="185">10K</text>
<text x="124.6" y="182.4">J21</text>
<text x="134" y="184.9">3</text>
<text x="139.9" y="182.4">JP_3</text>
<text x="157.7" y="185">R56</text>
<text x="170.4" y="185">10K</text>
<text x="226.2" y="182.4">J22</text>
<text x="235.6" y="184.9">3</text>
<text x="238.9" y="182.4">JP_3</text>
<text x="256.7" y="185">R57</text>
<text x="269.4" y="185">10K</text>
<text x="320.2" y="182.4">J23</text>
<text x="329.6" y="184.9">3</text>
<text x="335.5" y="182.4">JP_3</text>
<text x="353.2" y="185">R58</text>
<text x="365.9" y="185">10K</text>
<text x="35" y="187.5">2</text>
<text x="35" y="190">1</text>
<text x="99.7" y="186.2">ESTOP</text>
<text x="134" y="187.5">2</text>
<text x="134" y="190">1</text>
<text x="198.8" y="186.2">XSTOP</text>
<text x="235.6" y="187.5">2</text>
<text x="235.6" y="190">1</text>
<text x="297.9" y="186.2">YSTOP</text>
<text x="329.6" y="187.5">2</text>
<text x="329.6" y="190">1</text>
<text x="394.4" y="186.2">ZSTOP</text>
<text x="28.1" y="196.6">CONN PWR 3-R</text>
<text x="58.6" y="192.6">RV1</text>
<text x="58.6" y="197.7">VSR</text>
<text x="84" y="192.6">C36</text>
<text x="84" y="197.7">NC</text>
<text x="127.2" y="196.6">CONN PWR 3-R</text>
<text x="157.7" y="192.6">RV2</text>
<text x="157.7" y="197.7">VSR</text>
<text x="183.1" y="192.6">C37</text>
<text x="183.1" y="197.7">NC</text>
<text x="228.8" y="196.6">CONN PWR 3-R</text>
<text x="256.7" y="192.6">RV3</text>
<text x="256.7" y="197.7">VSR</text>
<text x="282.1" y="192.6">C38</text>
<text x="282.1" y="197.7">NC</text>
<text x="322.8" y="196.6">CONN PWR 3-R</text>
<text x="353.2" y="192.6">RV4</text>
<text x="353.2" y="197.7">VSR</text>
<text x="378.6" y="192.6">C39</text>
<text x="378.6" y="197.7">NC</text>
<text x="376.1" y="220.5">+12V</text>
<text x="374.1" y="225.1">+5V</text>
<text x="383.7" y="225.6">+24V</text>
<text x="47.9" y="230.2">ADC_VDD</text>
<text x="134.3" y="230.2">ADC_VDD</text>
<text x="220.7" y="230.2">ADC_VDD</text>
<text x="71.3" y="235.8">DN5</text>
<text x="157.7" y="235.8">DN6</text>
<text x="244" y="235.8">DN7</text>
<text x="375.6" y="237" transform="rotate(-90 375.6 237)">2</text>
<text x="378.1" y="237" transform="rotate(-90 378.1 237)">4</text>
<text x="380.6" y="237" transform="rotate(-90 380.6 237)">6</text>
<text x="56.1" y="243.4">R59</text>
<text x="76.4" y="243.4">BAT54S</text>
<text x="142.4" y="243.4">R60</text>
<text x="162.7" y="243.4">BAT54S</text>
<text x="228.8" y="243.4">R61</text>
<text x="249.1" y="243.4">BAT54S</text>
<text x="385.2" y="240.8">J33</text>
<text x="35.7" y="248.5">J24</text>
<text x="56.1" y="248.5">4.7K</text>
<text x="122.1" y="248.5">J25</text>
<text x="142.4" y="248.5">4.7K</text>
<text x="208.5" y="248.5">J26</text>
<text x="228.8" y="248.5">4.7K</text>
<text x="375.6" y="249.5" transform="rotate(-90 375.6 249.5)">1</text>
<text x="378.1" y="249.5" transform="rotate(-90 378.1 249.5)">3</text>
<text x="380.6" y="249.5" transform="rotate(-90 380.6 249.5)">5</text>
<text x="383.7" y="248.5">Header 3X2_PH254</text>
<text x="40.1" y="256">1</text>
<text x="40.1" y="253.5">2</text>
<text x="56.1" y="253.5">R62</text>
<text x="68.8" y="253.5">10K</text>
<text x="102.3" y="254.8">T0</text>
<text x="126.4" y="256">1</text>
<text x="126.4" y="253.5">2</text>
<text x="142.4" y="253.5">R63</text>
<text x="155.1" y="253.5">10K</text>
<text x="188.6" y="254.8">T1</text>
<text x="212.8" y="256">1</text>
<text x="212.8" y="253.5">2</text>
<text x="228.8" y="253.5">R64</text>
<text x="241.5" y="253.5">10K</text>
<text x="275" y="254.8">T2</text>
<text x="355.8" y="256.1">C72</text>
<text x="363.4" y="256.1">10uF/35V</text>
<text x="396.4" y="256.1">J34</text>
<text x="31.7" y="263.7">CON2</text>
<text x="56.1" y="261.2">RV5</text>
<text x="86.5" y="261.2">C40</text>
<text x="118" y="263.7">CON2</text>
<text x="142.4" y="261.2">RV6</text>
<text x="172.9" y="261.2">C41</text>
<text x="204.4" y="263.7">CON2</text>
<text x="228.8" y="261.2">RV7</text>
<text x="259.3" y="261.2">C42</text>
<text x="393.4" y="263.7">2</text>
<text x="393.4" y="261.1">1</text>
<text x="56.1" y="266.2">VSR</text>
<text x="86.5" y="266.2">10uF</text>
<text x="142.4" y="266.2">VSR</text>
<text x="172.9" y="266.2">10uF</text>
<text x="228.8" y="266.2">VSR</text>
<text x="259.3" y="266.2">10uF</text>
<text x="356.3" y="266.1">LASER_PWM</text>
<text x="373.6" y="268.8">R83</text>
<text x="381.2" y="268.8">100R</text>
<text x="393.4" y="266.2">3</text>
<text x="386.3" y="273.9">CONN PWR 3-R</text>
<text x="366.7" y="281.2">Design Name:</text>
<text x="366.7" y="288.8">Size</text>
<text x="369.2" y="291.4">A3</text>
<text x="374.3" y="288.8">Page Name:</text>
<text x="384.5" y="291.7">OTHER</text>
<text x="412.4" y="288.8">Rev</text>
<text x="415" y="291.4">v1.0</text>
<text x="338.8" y="296.5">Date:</text>
<text x="348.9" y="296.5">Saturday, April 16, 2022</text>
<text x="392.1" y="296.5">Sheet</text>
<text x="402.3" y="296.5">4</text>
<text x="409.9" y="296.5">of</text>
<text x="417.5" y="296.5">8</text>
</g>
</svg>
